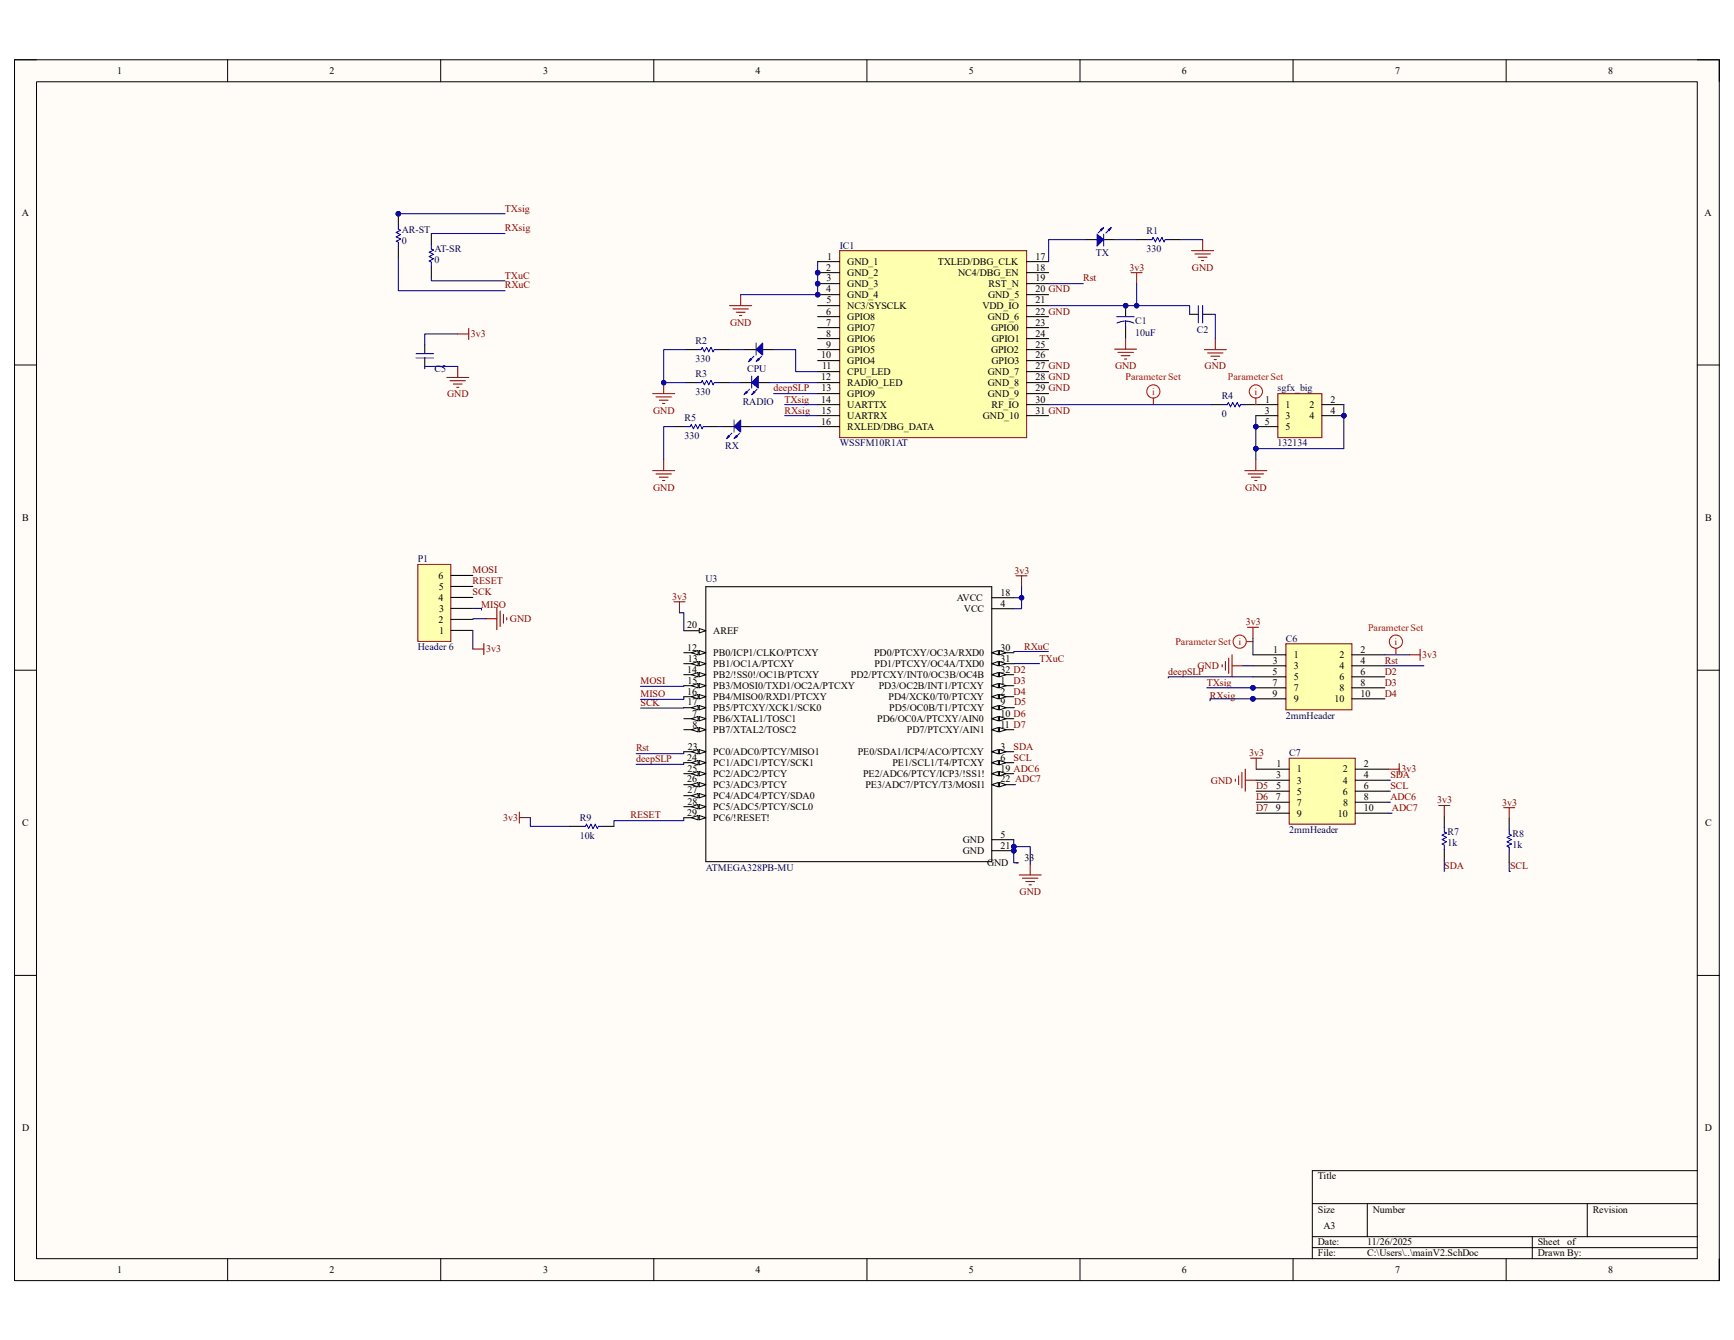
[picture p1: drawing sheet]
<svg xmlns="http://www.w3.org/2000/svg" width="279mm" height="216mm" viewBox="0 0 279 216" stroke-linecap="round" stroke-linejoin="round" font-family="sans-serif">
<path d="M2.3 9.6h274.7v196.7h-274.7z" fill-rule="evenodd" fill="#fffcf8"/>
<path d="M2.3 9.6h274.7v196.7h-274.7z" fill="none" stroke="#000" stroke-width=".16"/>
<path d="M5.9 13.2h267.6v189.6h-267.6z" fill-rule="evenodd" fill="#fffcf8"/>
<g fill="none" stroke="#000" stroke-width=".16">
<path d="M2.3 9.6h3.6M5.9 13.2h267.6v189.6h-267.6zM36.7 9.6v3.6M71 9.6v3.6M105.3 9.6v3.6M139.7 9.6v3.6M174 9.6v3.6M208.4 9.6v3.6M242.7 9.6v3.6M273.5 9.6h3.5v3.6M2.3 58.8h3.6M273.5 58.8h3.5"/>
<path d="M2.3 108h3.6M273.5 108h3.5M2.3 157.2h3.6M273.5 157.2h3.5M211.5 193.9h62M211.5 199.3h62M220.3 193.9v5.4M246.9 199.3v3.5M255.8 193.9v5.4M273.5 188.6h-62v14.2M36.7 202.8v3.5M71 202.8v3.5"/>
<path d="M105.3 202.8v3.5M139.7 202.8v3.5M174 202.8v3.5M208.4 202.8v3.5M211.5 201h62M242.7 202.8v3.5M277 202.8v3.5"/>
</g>
<circle cx="131.7" cy="43.9" r=".35" fill="#000080"/>
<circle cx="131.7" cy="43.9" r=".35" fill="none" stroke="#000080" stroke-width=".16"/>
<circle cx="131.7" cy="45.7" r=".35" fill="#000080"/>
<circle cx="131.7" cy="45.7" r=".35" fill="none" stroke="#000080" stroke-width=".16"/>
<circle cx="131.7" cy="47.5" r=".35" fill="#000080"/>
<circle cx="131.7" cy="47.5" r=".35" fill="none" stroke="#000080" stroke-width=".16"/>
<path d="M135.3 40.4h30.1v30.1h-30.1z" fill-rule="evenodd" fill="#ffffb0"/>
<path d="M135.3 40.4h30.1v30.1h-30.1z" fill="none" stroke="#800000" stroke-width=".17"/>
<path d="M131.7 42.2h3.6M131.7 43.9h3.6" fill="none" stroke="#000" stroke-width=".17"/>
<circle cx="131.7" cy="43.9" r=".35" fill="#000080"/>
<circle cx="131.7" cy="43.9" r=".35" fill="none" stroke="#000080" stroke-width=".16"/>
<path d="M131.7 45.7h3.6" fill="none" stroke="#000" stroke-width=".17"/>
<circle cx="131.7" cy="45.7" r=".35" fill="#000080"/>
<circle cx="131.7" cy="45.7" r=".35" fill="none" stroke="#000080" stroke-width=".16"/>
<path d="M131.7 47.5h3.6" fill="none" stroke="#000" stroke-width=".17"/>
<circle cx="131.7" cy="47.5" r=".35" fill="#000080"/>
<circle cx="131.7" cy="47.5" r=".35" fill="none" stroke="#000080" stroke-width=".16"/>
<g fill="none" stroke="#000" stroke-width=".17">
<path d="M131.7 49.2h3.6M131.7 51h3.6M131.7 52.8h3.6M131.7 54.6h3.6M131.7 56.3h3.6M131.7 58.1h3.6M131.7 59.9h3.6M165.4 49.2h3.6M165.4 51h3.6M165.4 52.8h3.6M165.4 54.6h3.6M165.4 56.3h3.6"/>
<path d="M165.4 58.1h3.6M165.4 59.9h3.6M165.4 42.2h3.6M165.4 43.9h3.6M165.4 45.7h3.6M165.4 47.5h3.6M131.7 61.6h3.6M131.7 63.4h3.6M131.7 65.2h3.6M131.7 67h3.6M131.7 68.7h3.6M165.4 61.6h3.6"/>
<path d="M165.4 63.4h3.6M165.4 65.2h3.6M165.4 67h3.6"/>
</g>
<path d="M117.6 49.2h3.5M118.1 49.8h2.5M118.6 50.3h1.5M119.2 50.8h.3M119.3 47.5v1.7" fill="none" stroke="#800000" stroke-width=".17"/>
<circle cx="202.4" cy="68.7" r=".35" fill="#000080"/>
<circle cx="202.4" cy="68.7" r=".35" fill="none" stroke="#000080" stroke-width=".16"/>
<circle cx="216.5" cy="67" r=".35" fill="#000080"/>
<circle cx="216.5" cy="67" r=".35" fill="none" stroke="#000080" stroke-width=".16"/>
<path d="M205.9 63.4h7.1v7.1h-7.1z" fill-rule="evenodd" fill="#ffffb0"/>
<path d="M205.9 63.4h7.1v7.1h-7.1z" fill="none" stroke="#800000" stroke-width=".17"/>
<path d="M202.4 65.2h3.5M202.4 67h3.5M202.4 68.7h3.5" fill="none" stroke="#000" stroke-width=".17"/>
<circle cx="202.4" cy="68.7" r=".35" fill="#000080"/>
<circle cx="202.4" cy="68.7" r=".35" fill="none" stroke="#000080" stroke-width=".16"/>
<path d="M213 65.2h3.5M213 67h3.5" fill="none" stroke="#000" stroke-width=".17"/>
<circle cx="216.5" cy="67" r=".35" fill="#000080"/>
<circle cx="216.5" cy="67" r=".35" fill="none" stroke="#000080" stroke-width=".16"/>
<path d="M182.3 43.9h1.7M183.1 43.9v1.8M200.6 75.8h3.5M201.1 76.4h2.5M201.6 76.9h1.5M202.2 77.4h.3M202.4 74.1v1.7" fill="none" stroke="#800000" stroke-width=".17"/>
<path d="M195.3 65.2h1.7M200.6 65.2h1.8" fill="none" stroke="#000" stroke-width=".17"/>
<path d="M197 65.2h.7l.2-.4 .4 .8 .3-.8 .4 .8 .3-.8 .4 .8 .2-.4h.7" fill="none" stroke="#00f" stroke-width=".17"/>
<circle cx="181.4" cy="49.2" r=".35" fill="#000080"/>
<circle cx="181.4" cy="49.2" r=".35" fill="none" stroke="#000080" stroke-width=".16"/>
<path d="M181.4 49.2v1.8M181.4 52.7v1.8" fill="none" stroke="#000" stroke-width=".17"/>
<circle cx="181.4" cy="49.2" r=".35" fill="#000080"/>
<circle cx="181.4" cy="49.2" r=".35" fill="none" stroke="#000080" stroke-width=".16"/>
<path d="M179.9 51h2.9M180 52.1a2.81 2.81 0 0 1 2.7 0M181.4 51.7v1M193.1 49.2v2.8M193.8 49.2v2.8" fill="none" stroke="#00f" stroke-width=".17"/>
<path d="M175 38.6h1.8M177.8 38.6h1.8M191.7 50.6h1.4M193.8 50.6h1.4" fill="none" stroke="#000" stroke-width=".17"/>
<path d="M179.6 56.3h3.5M180.1 56.8h2.5M180.7 57.3h1.4M181.2 57.8h.3M181.4 54.5v1.8M194.1 56.3h3.5M194.6 56.9h2.5M195.1 57.4h1.4M195.6 57.9h.4M195.8 54.6v1.7" fill="none" stroke="#800000" stroke-width=".17"/>
<path d="M176.8 37.7l1 .9-1 1.1z" fill="#00f"/>
<path d="M176.8 37.7l1 .9-1 1.1zM177.5 37l-.6 .5M178.5 37.2l-.3 .3" fill="none" stroke="#00f" stroke-width=".17"/>
<path d="M178.5 37l.6-.3-.4 .5z" fill="#00f"/>
<path d="M178.5 37l.6-.3-.4 .5z" fill="none" stroke="#00f" stroke-width=".17"/>
<path d="M177.3 37l.5-.3-.3 .5z" fill="#00f"/>
<path d="M177.3 37l.5-.3-.3 .5zM177.8 37.7v2M184.9 38.6h.7l.2-.3 .4 .7 .3-.7 .4 .7 .3-.7 .4 .7 .1-.4h.8M112.3 56.3h.7l.1-.3 .4 .7 .4-.7 .3 .7 .4-.7 .3 .7 .2-.4h.7M110.5 68.7h.7l.2-.3 .3 .7 .4-.7 .3 .7 .4-.7 .3 .7 .2-.4h.7M112.3 61.6h.7l.1-.3 .4 .7 .4-.7 .3 .7 .4-.7 .3 .7 .2-.4h.7" fill="none" stroke="#00f" stroke-width=".17"/>
<path d="M183.1 38.6h1.8M188.5 38.6h1.7M110.5 56.3h1.8M115.8 56.3h1.8M108.7 68.7h1.8M110.5 61.6h1.8M114 68.7h1.8M115.8 61.6h1.8" fill="none" stroke="#000" stroke-width=".17"/>
<g fill="none" stroke="#800000" stroke-width=".17">
<path d="M193.8 38.6v1.8M192 40.4h3.5M192.5 40.9h2.5M193.1 41.4h1.4M193.6 42h.4M105.2 75.8h3.5M105.2 63.4h3.5M105.7 76.4h2.5M105.7 63.9h2.5M106.2 76.9h1.4M106.2 64.5h1.4M106.8 77.4h.3"/>
<path d="M106.8 65h.3M106.9 61.6v1.8M106.9 74.1v1.7"/>
</g>
<circle cx="106.9" cy="61.6" r=".35" fill="#000080"/>
<circle cx="106.9" cy="61.6" r=".35" fill="none" stroke="#000080" stroke-width=".16"/>
<path d="M120.1 56.3h1.7M122.9 56.3h1.8" fill="none" stroke="#000" stroke-width=".17"/>
<path d="M121.8 56.3l1.1-1v1.9z" fill="#00f"/>
<path d="M121.5 57.4l-.4 .3M121.8 56.3l1.1-1v1.9zM122.7 57.4l-.5 .5" fill="none" stroke="#00f" stroke-width=".17"/>
<path d="M120.9 57.7l.2 .2-.5 .4z" fill="#00f"/>
<path d="M120.9 57.7l.2 .2-.5 .4z" fill="none" stroke="#00f" stroke-width=".17"/>
<path d="M122.2 57.7l.2 .2-.6 .4z" fill="#00f"/>
<path d="M121.8 55.3v1.9M122.2 57.7l.2 .2-.6 .4z" fill="none" stroke="#00f" stroke-width=".17"/>
<path d="M119.3 61.6h1.8M122.2 61.6h1.8" fill="none" stroke="#000" stroke-width=".17"/>
<path d="M122.2 60.6v1.9l-1.1-.9z" fill="#00f"/>
<path d="M120.8 62.7l-.4 .4M122 62.7l-.5 .5M122.2 60.6v1.9l-1.1-.9z" fill="none" stroke="#00f" stroke-width=".17"/>
<path d="M120.2 63.1l.2 .1-.5 .4z" fill="#00f"/>
<path d="M120.2 63.1l.2 .1-.5 .4z" fill="none" stroke="#00f" stroke-width=".17"/>
<path d="M121.5 63.1l.2 .1-.6 .4z" fill="#00f"/>
<path d="M121.1 60.6v1.9M121.5 63.1l.2 .1-.6 .4z" fill="none" stroke="#00f" stroke-width=".17"/>
<path d="M116.5 68.7h1.8M119.3 68.7h1.8" fill="none" stroke="#000" stroke-width=".17"/>
<path d="M118.3 68.7l1-1v1.9z" fill="#00f"/>
<path d="M117.9 69.8l-.3 .4M118.3 68.7l1-1v1.9zM119.2 69.8l-.6 .5" fill="none" stroke="#00f" stroke-width=".17"/>
<path d="M117.4 70.2l.2 .1-.6 .4z" fill="#00f"/>
<path d="M117.4 70.2l.2 .1-.6 .4z" fill="none" stroke="#00f" stroke-width=".17"/>
<path d="M118.6 70.2l.2 .1-.5 .4z" fill="#00f"/>
<path d="M67 57h2.8M67 57.7h2.8M118.3 67.7v1.9M118.6 70.2l.2 .1-.5 .4z" fill="none" stroke="#00f" stroke-width=".17"/>
<path d="M68.4 55.6v1.4M68.4 57.7v1.4" fill="none" stroke="#000" stroke-width=".17"/>
<g fill="none" stroke="#800000" stroke-width=".17">
<path d="M73.8 53.8h1.7M73.8 59v1.8M75.5 52.9v1.8M72 60.8h3.5M72.5 61.3h2.5M73 61.9h1.5M73.6 62.4h.3M78.3 99.7h1.8M80.1 97.9v3.6M80.6 98.5v2.4M81.1 99v1.4M81.7 99.5v.4"/>
<path d="M163.7 92.8h1.8M164.6 92.8v1.7M76.2 104.6h1.8M78 103.7v1.8M196.9 107.1v.4M197.5 106.6v1.4M198 106v2.5M198.5 105.5v3.6M198.5 107.3h1.8M166 139.2v1.8M164.2 141h3.6M164.8 141.5h2.4"/>
<path d="M165.3 142h1.4M165.8 142.6h.4"/>
</g>
<g fill="none" stroke="#f00" stroke-width=".17">
<path d="M185.8 64.1v1.1M202.4 64.1v1.1"/>
<circle cx="185.8" cy="63.1" r="1.06"/>
<circle cx="202.4" cy="63.1" r="1.06"/>
</g>
<circle cx="163.3" cy="137.1" r=".35" fill="#000080"/>
<circle cx="163.3" cy="137.1" r=".35" fill="none" stroke="#000080" stroke-width=".16"/>
<path d="M113.7 94.5h46.1v44.3h-46.1zM159.8 137.1h3.5" fill="none" stroke="#000" stroke-width=".17"/>
<circle cx="163.3" cy="137.1" r=".35" fill="#000080"/>
<circle cx="163.3" cy="137.1" r=".35" fill="none" stroke="#000080" stroke-width=".16"/>
<path d="M159.8 135.3h3.5M159.8 126.4h3.5" fill="none" stroke="#000" stroke-width=".17"/>
<path d="M159.8 126.4l1.1-.3v.7z" fill="#f8fcff"/>
<path d="M159.8 126.4l1.1-.3v.7z" fill="none" stroke="#000" stroke-width=".16"/>
<path d="M161 126.1l1.1 .3-1.1 .4z" fill="#f8fcff"/>
<path d="M161 126.1l1.1 .3-1.1 .4z" fill="none" stroke="#000" stroke-width=".16"/>
<path d="M159.8 124.7h3.5" fill="none" stroke="#000" stroke-width=".17"/>
<path d="M159.8 124.7l1.1-.4v.7z" fill="#f8fcff"/>
<path d="M159.8 124.7l1.1-.4v.7z" fill="none" stroke="#000" stroke-width=".16"/>
<path d="M161 124.3l1.1 .4-1.1 .3z" fill="#f8fcff"/>
<path d="M161 124.3l1.1 .4-1.1 .3z" fill="none" stroke="#000" stroke-width=".16"/>
<path d="M159.8 122.9h3.5" fill="none" stroke="#000" stroke-width=".17"/>
<path d="M159.8 122.9l1.1-.4v.7z" fill="#f8fcff"/>
<path d="M159.8 122.9l1.1-.4v.7z" fill="none" stroke="#000" stroke-width=".16"/>
<path d="M161 122.5l1.1 .4-1.1 .3z" fill="#f8fcff"/>
<path d="M161 122.5l1.1 .4-1.1 .3z" fill="none" stroke="#000" stroke-width=".16"/>
<path d="M159.8 121.1h3.5" fill="none" stroke="#000" stroke-width=".17"/>
<path d="M159.8 121.1l1.1-.3v.7z" fill="#f8fcff"/>
<path d="M159.8 121.1l1.1-.3v.7z" fill="none" stroke="#000" stroke-width=".16"/>
<path d="M161 120.8l1.1 .3-1.1 .4z" fill="#f8fcff"/>
<path d="M161 120.8l1.1 .3-1.1 .4z" fill="none" stroke="#000" stroke-width=".16"/>
<path d="M159.8 117.6h3.5" fill="none" stroke="#000" stroke-width=".17"/>
<path d="M159.8 117.6l1.1-.4v.7z" fill="#f8fcff"/>
<path d="M159.8 117.6l1.1-.4v.7z" fill="none" stroke="#000" stroke-width=".16"/>
<path d="M161 117.2l1.1 .4-1.1 .3z" fill="#f8fcff"/>
<path d="M161 117.2l1.1 .4-1.1 .3z" fill="none" stroke="#000" stroke-width=".16"/>
<path d="M159.8 115.8h3.5" fill="none" stroke="#000" stroke-width=".17"/>
<path d="M159.8 115.8l1.1-.4v.8z" fill="#f8fcff"/>
<path d="M159.8 115.8l1.1-.4v.8z" fill="none" stroke="#000" stroke-width=".16"/>
<path d="M161 115.4l1.1 .4-1.1 .4z" fill="#f8fcff"/>
<path d="M161 115.4l1.1 .4-1.1 .4z" fill="none" stroke="#000" stroke-width=".16"/>
<path d="M159.8 114h3.5" fill="none" stroke="#000" stroke-width=".17"/>
<path d="M159.8 114l1.1-.3v.7z" fill="#f8fcff"/>
<path d="M159.8 114l1.1-.3v.7z" fill="none" stroke="#000" stroke-width=".16"/>
<path d="M161 113.7l1.1 .3-1.1 .4z" fill="#f8fcff"/>
<path d="M161 113.7l1.1 .3-1.1 .4z" fill="none" stroke="#000" stroke-width=".16"/>
<path d="M159.8 112.3h3.5" fill="none" stroke="#000" stroke-width=".17"/>
<path d="M159.8 112.3l1.1-.4v.7z" fill="#f8fcff"/>
<path d="M159.8 112.3l1.1-.4v.7z" fill="none" stroke="#000" stroke-width=".16"/>
<path d="M161 111.9l1.1 .4-1.1 .3z" fill="#f8fcff"/>
<path d="M161 111.9l1.1 .4-1.1 .3z" fill="none" stroke="#000" stroke-width=".16"/>
<path d="M159.8 110.5h3.5" fill="none" stroke="#000" stroke-width=".17"/>
<path d="M159.8 110.5l1.1-.4v.7z" fill="#f8fcff"/>
<path d="M159.8 110.5l1.1-.4v.7z" fill="none" stroke="#000" stroke-width=".16"/>
<path d="M161 110.1l1.1 .4-1.1 .3z" fill="#f8fcff"/>
<path d="M161 110.1l1.1 .4-1.1 .3z" fill="none" stroke="#000" stroke-width=".16"/>
<path d="M159.8 108.7h3.5" fill="none" stroke="#000" stroke-width=".17"/>
<path d="M159.8 108.7l1.1-.3v.7z" fill="#f8fcff"/>
<path d="M159.8 108.7l1.1-.3v.7z" fill="none" stroke="#000" stroke-width=".16"/>
<path d="M161 108.4l1.1 .3-1.1 .4z" fill="#f8fcff"/>
<path d="M161 108.4l1.1 .3-1.1 .4z" fill="none" stroke="#000" stroke-width=".16"/>
<path d="M159.8 106.9h3.5" fill="none" stroke="#000" stroke-width=".17"/>
<path d="M159.8 106.9l1.1-.3v.7z" fill="#f8fcff"/>
<path d="M159.8 106.9l1.1-.3v.7z" fill="none" stroke="#000" stroke-width=".16"/>
<path d="M161 106.6l1.1 .3-1.1 .4z" fill="#f8fcff"/>
<path d="M161 106.6l1.1 .3-1.1 .4z" fill="none" stroke="#000" stroke-width=".16"/>
<path d="M159.8 105.2h3.5" fill="none" stroke="#000" stroke-width=".17"/>
<path d="M159.8 105.2l1.1-.4v.7z" fill="#f8fcff"/>
<path d="M159.8 105.2l1.1-.4v.7z" fill="none" stroke="#000" stroke-width=".16"/>
<path d="M161 104.8l1.1 .4-1.1 .3z" fill="#f8fcff"/>
<path d="M161 104.8l1.1 .4-1.1 .3z" fill="none" stroke="#000" stroke-width=".16"/>
<path d="M159.8 98.1h3.5M159.8 96.3h3.5M110.2 131.7h3.5" fill="none" stroke="#000" stroke-width=".17"/>
<path d="M112.7 131.4l1 .3-1 .4z" fill="#f8fcff"/>
<path d="M112.7 131.4l1 .3-1 .4z" fill="none" stroke="#000" stroke-width=".16"/>
<path d="M111.4 131.7l1.1-.3v.7z" fill="#f8fcff"/>
<path d="M111.4 131.7l1.1-.3v.7z" fill="none" stroke="#000" stroke-width=".16"/>
<path d="M110.2 130h3.5" fill="none" stroke="#000" stroke-width=".17"/>
<path d="M112.7 129.6l1 .4-1 .3z" fill="#f8fcff"/>
<path d="M112.7 129.6l1 .4-1 .3z" fill="none" stroke="#000" stroke-width=".16"/>
<path d="M111.4 130l1.1-.4v.7z" fill="#f8fcff"/>
<path d="M111.4 130l1.1-.4v.7z" fill="none" stroke="#000" stroke-width=".16"/>
<path d="M110.2 128.2h3.5" fill="none" stroke="#000" stroke-width=".17"/>
<path d="M112.7 127.8l1 .4-1 .4z" fill="#f8fcff"/>
<path d="M112.7 127.8l1 .4-1 .4z" fill="none" stroke="#000" stroke-width=".16"/>
<path d="M111.4 128.2l1.1-.4v.8z" fill="#f8fcff"/>
<path d="M111.4 128.2l1.1-.4v.8z" fill="none" stroke="#000" stroke-width=".16"/>
<path d="M110.2 126.4h3.5" fill="none" stroke="#000" stroke-width=".17"/>
<path d="M112.7 126.1l1 .3-1 .4z" fill="#f8fcff"/>
<path d="M112.7 126.1l1 .3-1 .4z" fill="none" stroke="#000" stroke-width=".16"/>
<path d="M111.4 126.4l1.1-.3v.7z" fill="#f8fcff"/>
<path d="M111.4 126.4l1.1-.3v.7z" fill="none" stroke="#000" stroke-width=".16"/>
<path d="M110.2 124.7h3.5" fill="none" stroke="#000" stroke-width=".17"/>
<path d="M112.7 124.3l1 .4-1 .3z" fill="#f8fcff"/>
<path d="M112.7 124.3l1 .4-1 .3z" fill="none" stroke="#000" stroke-width=".16"/>
<path d="M111.4 124.7l1.1-.4v.7z" fill="#f8fcff"/>
<path d="M111.4 124.7l1.1-.4v.7z" fill="none" stroke="#000" stroke-width=".16"/>
<path d="M110.2 122.9h3.5" fill="none" stroke="#000" stroke-width=".17"/>
<path d="M112.7 122.5l1 .4-1 .3z" fill="#f8fcff"/>
<path d="M112.7 122.5l1 .4-1 .3z" fill="none" stroke="#000" stroke-width=".16"/>
<path d="M111.4 122.9l1.1-.4v.7z" fill="#f8fcff"/>
<path d="M111.4 122.9l1.1-.4v.7z" fill="none" stroke="#000" stroke-width=".16"/>
<path d="M110.2 121.1h3.5" fill="none" stroke="#000" stroke-width=".17"/>
<path d="M112.7 120.8l1 .3-1 .4z" fill="#f8fcff"/>
<path d="M112.7 120.8l1 .3-1 .4z" fill="none" stroke="#000" stroke-width=".16"/>
<path d="M111.4 121.1l1.1-.3v.7z" fill="#f8fcff"/>
<path d="M111.4 121.1l1.1-.3v.7z" fill="none" stroke="#000" stroke-width=".16"/>
<path d="M110.2 117.6h3.5" fill="none" stroke="#000" stroke-width=".17"/>
<path d="M112.7 117.2l1 .4-1 .3z" fill="#f8fcff"/>
<path d="M112.7 117.2l1 .4-1 .3z" fill="none" stroke="#000" stroke-width=".16"/>
<path d="M111.4 117.6l1.1-.4v.7z" fill="#f8fcff"/>
<path d="M111.4 117.6l1.1-.4v.7z" fill="none" stroke="#000" stroke-width=".16"/>
<path d="M110.2 115.8h3.5" fill="none" stroke="#000" stroke-width=".17"/>
<path d="M112.7 115.4l1 .4-1 .4z" fill="#f8fcff"/>
<path d="M112.7 115.4l1 .4-1 .4z" fill="none" stroke="#000" stroke-width=".16"/>
<path d="M111.4 115.8l1.1-.4v.8z" fill="#f8fcff"/>
<path d="M111.4 115.8l1.1-.4v.8z" fill="none" stroke="#000" stroke-width=".16"/>
<path d="M110.2 114h3.5" fill="none" stroke="#000" stroke-width=".17"/>
<path d="M112.7 113.7l1 .3-1 .4z" fill="#f8fcff"/>
<path d="M112.7 113.7l1 .3-1 .4z" fill="none" stroke="#000" stroke-width=".16"/>
<path d="M111.4 114l1.1-.3v.7z" fill="#f8fcff"/>
<path d="M111.4 114l1.1-.3v.7z" fill="none" stroke="#000" stroke-width=".16"/>
<path d="M110.2 112.3h3.5" fill="none" stroke="#000" stroke-width=".17"/>
<path d="M112.7 111.9l1 .4-1 .3z" fill="#f8fcff"/>
<path d="M112.7 111.9l1 .4-1 .3z" fill="none" stroke="#000" stroke-width=".16"/>
<path d="M111.4 112.3l1.1-.4v.7z" fill="#f8fcff"/>
<path d="M111.4 112.3l1.1-.4v.7z" fill="none" stroke="#000" stroke-width=".16"/>
<path d="M110.2 110.5h3.5" fill="none" stroke="#000" stroke-width=".17"/>
<path d="M112.7 110.1l1 .4-1 .3z" fill="#f8fcff"/>
<path d="M112.7 110.1l1 .4-1 .3z" fill="none" stroke="#000" stroke-width=".16"/>
<path d="M111.4 110.5l1.1-.4v.7z" fill="#f8fcff"/>
<path d="M111.4 110.5l1.1-.4v.7z" fill="none" stroke="#000" stroke-width=".16"/>
<path d="M110.2 108.7h3.5" fill="none" stroke="#000" stroke-width=".17"/>
<path d="M112.7 108.4l1 .3-1 .4z" fill="#f8fcff"/>
<path d="M112.7 108.4l1 .3-1 .4z" fill="none" stroke="#000" stroke-width=".16"/>
<path d="M111.4 108.7l1.1-.3v.7z" fill="#f8fcff"/>
<path d="M111.4 108.7l1.1-.3v.7z" fill="none" stroke="#000" stroke-width=".16"/>
<path d="M110.2 106.9h3.5" fill="none" stroke="#000" stroke-width=".17"/>
<path d="M112.7 106.6l1 .3-1 .4z" fill="#f8fcff"/>
<path d="M112.7 106.6l1 .3-1 .4z" fill="none" stroke="#000" stroke-width=".16"/>
<path d="M111.4 106.9l1.1-.3v.7z" fill="#f8fcff"/>
<path d="M111.4 106.9l1.1-.3v.7z" fill="none" stroke="#000" stroke-width=".16"/>
<path d="M110.2 105.2h3.5" fill="none" stroke="#000" stroke-width=".17"/>
<path d="M112.7 104.8l1 .4-1 .3z" fill="#f8fcff"/>
<path d="M112.7 104.8l1 .4-1 .3z" fill="none" stroke="#000" stroke-width=".16"/>
<path d="M111.4 105.2l1.1-.4v.7z" fill="#f8fcff"/>
<path d="M111.4 105.2l1.1-.4v.7z" fill="none" stroke="#000" stroke-width=".16"/>
<path d="M110.2 101.6h3.5" fill="none" stroke="#000" stroke-width=".17"/>
<path d="M112.7 101.3l1 .3-1 .4z" fill="#f8fcff"/>
<path d="M112.7 101.3l1 .3-1 .4z" fill="none" stroke="#000" stroke-width=".16"/>
<path d="M163.7 139h.3" fill="none" stroke="#000" stroke-width=".17"/>
<path d="M108.6 97h1.8M109.5 97v1.7" fill="none" stroke="#800000" stroke-width=".17"/>
<path d="M67.3 90.9h5.3v12.4h-5.3z" fill-rule="evenodd" fill="#ffffb0"/>
<path d="M67.3 90.9h5.3v12.4h-5.3z" fill="none" stroke="#800000" stroke-width=".16"/>
<path d="M72.6 99.8h3.6M72.6 98h3.6M72.6 96.3h3.6M72.6 94.5h3.6M72.6 92.7h3.6M72.6 101.6h3.6" fill="none" stroke="#000" stroke-width=".17"/>
<circle cx="201.9" cy="110.8" r=".35" fill="#000080"/>
<circle cx="201.9" cy="110.8" r=".35" fill="none" stroke="#000080" stroke-width=".16"/>
<circle cx="201.9" cy="112.6" r=".35" fill="#000080"/>
<circle cx="201.9" cy="112.6" r=".35" fill="none" stroke="#000080" stroke-width=".16"/>
<path d="M207.2 103.7h10.6v10.7h-10.6z" fill-rule="evenodd" fill="#ffffb0"/>
<path d="M207.2 103.7h10.6v10.7h-10.6z" fill="none" stroke="#800000" stroke-width=".16"/>
<path d="M201.9 105.5h5.3M201.9 107.3h5.3M201.9 109.1h5.3M201.9 110.8h5.3M217.8 105.5h5.3M217.8 107.3h5.3M217.8 109.1h5.3" fill="none" stroke="#000" stroke-width=".17"/>
<circle cx="201.9" cy="110.8" r=".35" fill="#000080"/>
<circle cx="201.9" cy="110.8" r=".35" fill="none" stroke="#000080" stroke-width=".16"/>
<path d="M201.9 112.6h5.3M217.8 110.8h5.3" fill="none" stroke="#000" stroke-width=".17"/>
<circle cx="201.9" cy="112.6" r=".35" fill="#000080"/>
<circle cx="201.9" cy="112.6" r=".35" fill="none" stroke="#000080" stroke-width=".16"/>
<path d="M217.8 112.6h5.3" fill="none" stroke="#000" stroke-width=".17"/>
<path d="M201 101.1h1.8M201.9 101.1v1.7M227.1 105.5h1.7M228.8 104.6v1.8" fill="none" stroke="#800000" stroke-width=".17"/>
<path d="M207.7 122.2h10.7v10.6h-10.7z" fill-rule="evenodd" fill="#ffffb0"/>
<path d="M207.7 122.2h10.7v10.6h-10.7z" fill="none" stroke="#800000" stroke-width=".16"/>
<path d="M202.4 123.9h5.3M202.4 125.7h5.3M202.4 127.5h5.3M202.4 129.3h5.3M202.4 131h5.3M218.4 123.9h5.3M218.4 125.7h5.3M218.4 127.5h5.3M218.4 129.3h5.3M218.4 131h5.3" fill="none" stroke="#000" stroke-width=".17"/>
<path d="M199.1 125.5v.4M199.6 125v1.4M200.1 124.5v2.4M200.6 123.9v3.6M200.6 125.7h1.8M201.5 122.2h1.8M202.4 122.2v1.7M223.7 123.9h1.8M225.5 123v1.8" fill="none" stroke="#800000" stroke-width=".17"/>
<circle cx="64.2" cy="34.4" r=".35" fill="#000080"/>
<circle cx="64.2" cy="34.4" r=".35" fill="none" stroke="#000080" stroke-width=".16"/>
<path d="M64.2 34.4v1.8M64.2 39.8v1.7" fill="none" stroke="#000" stroke-width=".17"/>
<circle cx="64.2" cy="34.4" r=".35" fill="#000080"/>
<circle cx="64.2" cy="34.4" r=".35" fill="none" stroke="#000080" stroke-width=".16"/>
<path d="M64.2 36.2v.7l.3 .2-.7 .3 .7 .4-.7 .4 .7 .3-.7 .4 .4 .1v.8M69.5 39.4v.7l.4 .2-.8 .3 .8 .4-.8 .3 .8 .4-.8 .4 .4 .1v.7M93.6 133.1h.7l.2-.3 .3 .7 .4-.7 .4 .7 .3-.7 .4 .7 .1-.4h.7M232.7 133.3v.7l.4 .2-.7 .4 .7 .3-.7 .4 .7 .3-.7 .4 .3 .2v.7M243.2 133.7v.7l.3 .2-.7 .3 .7 .4-.7 .3 .7 .4-.7 .3 .4 .2v.7" fill="none" stroke="#00f" stroke-width=".17"/>
<path d="M69.5 37.6v1.8M69.5 42.9v1.8M91.8 133.1h1.8M97.1 133.1h1.8M232.7 131.6v1.7M232.7 136.9v1.7M243.2 131.9v1.8M243.2 137.2v1.8" fill="none" stroke="#000" stroke-width=".17"/>
<g fill="none" stroke="#f00" stroke-width=".17">
<path d="M200.8 103.4h1.1M224.9 104.4v1.1"/>
<circle cx="199.8" cy="103.4" r="1.06"/>
<circle cx="224.9" cy="103.4" r="1.06"/>
</g>
<path d="M83.7 130.8v1.8M83.7 131.7h1.8M231.8 129.8h1.8M232.7 129.8v1.8M242.3 130.1h1.8M243.2 130.1v1.8" fill="none" stroke="#800000" stroke-width=".17"/>
<path d="M131.7 42.2v5.3h-12.4" fill="none" stroke="#000080" stroke-width=".17"/>
<circle cx="131.7" cy="47.5" r=".35" fill="#000080"/>
<circle cx="131.7" cy="47.5" r=".35" fill="none" stroke="#000080" stroke-width=".16"/>
<circle cx="131.7" cy="45.7" r=".35" fill="#000080"/>
<circle cx="131.7" cy="45.7" r=".35" fill="none" stroke="#000080" stroke-width=".16"/>
<circle cx="131.7" cy="43.9" r=".35" fill="#000080"/>
<circle cx="131.7" cy="43.9" r=".35" fill="none" stroke="#000080" stroke-width=".16"/>
<path d="M216.5 65.2v7.1h-14.1" fill="none" stroke="#000080" stroke-width=".17"/>
<circle cx="216.5" cy="67" r=".35" fill="#000080"/>
<circle cx="216.5" cy="67" r=".35" fill="none" stroke="#000080" stroke-width=".16"/>
<circle cx="202.4" cy="72.3" r=".35" fill="#000080"/>
<circle cx="202.4" cy="72.3" r=".35" fill="none" stroke="#000080" stroke-width=".16"/>
<path d="M183.1 45.7v3.5" fill="none" stroke="#000080" stroke-width=".17"/>
<circle cx="183.1" cy="49.2" r=".35" fill="#000080"/>
<circle cx="183.1" cy="49.2" r=".35" fill="none" stroke="#000080" stroke-width=".16"/>
<path d="M175 38.6h-6v3.6M179.6 38.6h3.5M190.2 38.6h3.6M110.5 56.3h-3.6v5.3h3.6M117.6 56.3h2.5M124.7 56.3h3.5v3.6h3.5M195.2 50.6h.6v4M117.6 61.6h1.7M124 61.6h7.7" fill="none" stroke="#000080" stroke-width=".17"/>
<circle cx="106.9" cy="61.6" r=".35" fill="#000080"/>
<circle cx="106.9" cy="61.6" r=".35" fill="none" stroke="#000080" stroke-width=".16"/>
<path d="M169 49.2h22.7v1.4M108.7 68.7h-1.8v5.4M115.8 68.7h.7M121.1 68.7h10.6M126.4 65.2h5.3M126.4 67h5.3" fill="none" stroke="#000080" stroke-width=".17"/>
<circle cx="181.4" cy="49.2" r=".35" fill="#000080"/>
<circle cx="181.4" cy="49.2" r=".35" fill="none" stroke="#000080" stroke-width=".16"/>
<circle cx="183.1" cy="49.2" r=".35" fill="#000080"/>
<circle cx="183.1" cy="49.2" r=".35" fill="none" stroke="#000080" stroke-width=".16"/>
<path d="M124.7 63.4h7M202.4 67v5.3" fill="none" stroke="#000080" stroke-width=".17"/>
<circle cx="202.4" cy="72.3" r=".35" fill="#000080"/>
<circle cx="202.4" cy="72.3" r=".35" fill="none" stroke="#000080" stroke-width=".16"/>
<circle cx="202.4" cy="68.7" r=".35" fill="#000080"/>
<circle cx="202.4" cy="68.7" r=".35" fill="none" stroke="#000080" stroke-width=".16"/>
<path d="M73.8 53.8h-5.4v1.8M73.8 59h-5.4v.4M194.4 110.8h7.6" fill="none" stroke="#000080" stroke-width=".17"/>
<circle cx="201.9" cy="110.8" r=".35" fill="#000080"/>
<circle cx="201.9" cy="110.8" r=".35" fill="none" stroke="#000080" stroke-width=".16"/>
<path d="M202 112.6h-7v.3" fill="none" stroke="#000080" stroke-width=".17"/>
<circle cx="201.9" cy="112.6" r=".35" fill="#000080"/>
<circle cx="201.9" cy="112.6" r=".35" fill="none" stroke="#000080" stroke-width=".16"/>
<path d="M169 45.7h5.6M164.6 94.5v1.8h-1.3M201.9 109.1h-13.7v.1M223.1 107.3h6.3M110.2 122.9v.3h-7.7M110.2 121.1v.3h-7.7" fill="none" stroke="#000080" stroke-width=".17"/>
<circle cx="164.6" cy="96.3" r=".35" fill="#000080"/>
<circle cx="164.6" cy="96.3" r=".35" fill="none" stroke="#000080" stroke-width=".16"/>
<path d="M164.6 96.3v1.8h-1.3" fill="none" stroke="#000080" stroke-width=".17"/>
<circle cx="164.6" cy="96.3" r=".35" fill="#000080"/>
<circle cx="164.6" cy="96.3" r=".35" fill="none" stroke="#000080" stroke-width=".16"/>
<path d="M163.3 136.4h2.7v2.8" fill="none" stroke="#000080" stroke-width=".17"/>
<circle cx="163.3" cy="136.4" r=".35" fill="#000080"/>
<circle cx="163.3" cy="136.4" r=".35" fill="none" stroke="#000080" stroke-width=".16"/>
<g fill="none" stroke="#000080" stroke-width=".17">
<path d="M81.4 34.4h-17.2v.4M76.2 98h1.4v.3M78.3 99.7h-2.1v.1M109.5 98.7h.7v2.9M76.2 101.6v3M110.2 110.5v.1h-7M110.2 112.3v.4h-7M110.2 114l-7 .1M163.4 114h-.1M167.5 106.9h-4.2M168.9 105h-5.6v.2M200.3 107.3h1.6"/>
<path d="M201.9 102.8v2.7M223.1 105.5h4M110.2 131.7v.5h-11.3v.9M163.6 126.4h-.3M223.7 125.7h.3M223.7 127.5h.3M223.7 129.3h.3M224.3 131h-.6"/>
</g>
<circle cx="64.2" cy="34.4" r=".35" fill="#000080"/>
<circle cx="64.2" cy="34.4" r=".35" fill="none" stroke="#000080" stroke-width=".16"/>
<path d="M64.2 41.5v5.3h17.2M69.5 44.7v.5h11.9M163.3 135.3v1.1M232.7 138.6v1.8M243.2 139v1.4h.2" fill="none" stroke="#000080" stroke-width=".17"/>
<circle cx="163.3" cy="136.4" r=".35" fill="#000080"/>
<circle cx="163.3" cy="136.4" r=".35" fill="none" stroke="#000080" stroke-width=".16"/>
<path d="M163.3 136.4v2.6h.7" fill="none" stroke="#000080" stroke-width=".17"/>
<circle cx="163.3" cy="137.1" r=".35" fill="#000080"/>
<circle cx="163.3" cy="137.1" r=".35" fill="none" stroke="#000080" stroke-width=".16"/>
<circle cx="163.3" cy="136.4" r=".35" fill="#000080"/>
<circle cx="163.3" cy="136.4" r=".35" fill="none" stroke="#000080" stroke-width=".16"/>
<path d="M69.5 37.6h11.9M202.4 72.3v1.8M85.5 131.7v1.4h6.3" fill="none" stroke="#000080" stroke-width=".17"/>
<circle cx="202.4" cy="72.3" r=".35" fill="#000080"/>
<circle cx="202.4" cy="72.3" r=".35" fill="none" stroke="#000080" stroke-width=".16"/>
<path d="M169 65.2h26.3" fill="none" stroke="#000080" stroke-width=".17"/>
<g font-size="1.6">
<text x="18.9" y="11.9">1</text>
<text x="53.1" y="11.9">2</text>
<text x="87.5" y="11.9">3</text>
<text x="121.8" y="11.9">4</text>
<text x="156.1" y="11.9">5</text>
<text x="190.4" y="11.9">6</text>
<text x="224.8" y="11.9">7</text>
<text x="259.1" y="11.9">8</text>
<text x="3.5" y="34.8">A</text>
<text x="274.7" y="34.8">A</text>
<text x="133.3" y="41.8">1</text>
<text x="166.8" y="41.8">17</text>
<text x="133.1" y="43.6">2</text>
<text x="133.1" y="47.1">4</text>
<text x="133.2" y="45.3">3</text>
<text x="136.5" y="42.7">GND_1</text>
<text x="136.5" y="44.4">GND_2</text>
<text x="136.5" y="46.2">GND_3</text>
<text x="151.1" y="42.7">TXLED/DBG_CLK</text>
<text x="154.4" y="44.4">NC4/DBG_EN</text>
<text x="159.3" y="46.2">RST_N</text>
<text x="166.8" y="43.6">18</text>
<text x="166.8" y="45.3">19</text>
<text x="166.8" y="47.1">20 GND</text>
<text x="133.1" y="50.7">6</text>
<text x="133.1" y="52.5">7</text>
<text x="133.2" y="48.9">5</text>
<text x="136.5" y="48">GND_4</text>
<text x="136.5" y="49.8">NC3/SYSCLK</text>
<text x="136.5" y="51.6">GPIO8</text>
<text x="136.5" y="53.3">GPIO7</text>
<text x="158.3" y="49.8">VDD_IO</text>
<text x="159.2" y="51.6">GND_6</text>
<text x="159.2" y="48">GND_5</text>
<text x="159.7" y="53.3">GPIO0</text>
<text x="166.8" y="48.9">21</text>
<text x="166.8" y="50.7">22 GND</text>
<text x="166.8" y="52.5">23</text>
<text x="132.3" y="57.7">10</text>
<text x="132.5" y="59.5">11</text>
<text x="133.1" y="54.2">8</text>
<text x="133.1" y="56">9</text>
<text x="136.5" y="55.1">GPIO6</text>
<text x="136.5" y="56.9">GPIO5</text>
<text x="136.5" y="58.6">GPIO4</text>
<text x="159.7" y="56.9">GPIO2</text>
<text x="159.8" y="58.6">GPIO3</text>
<text x="159.8" y="55.1">GPIO1</text>
<text x="166.8" y="54.2">24</text>
<text x="166.8" y="56">25</text>
<text x="166.8" y="57.7">26</text>
<text x="166.8" y="59.5">27 GND</text>
<text x="132.3" y="61.3">12</text>
<text x="132.3" y="64.9">14</text>
<text x="132.4" y="63.1">13</text>
<text x="136.5" y="60.4">CPU_LED</text>
<text x="136.5" y="62.2">RADIO_LED</text>
<text x="136.5" y="64">GPIO9</text>
<text x="136.5" y="65.7">UARTTX</text>
<text x="159.2" y="60.4">GND_7</text>
<text x="159.2" y="62.2">GND_8</text>
<text x="159.2" y="64">GND_9</text>
<text x="159.8" y="65.7">RF_IO</text>
<text x="166.8" y="61.3">28 GND</text>
<text x="166.8" y="63.1">29 GND</text>
<text x="166.8" y="64.9">30</text>
<text x="203.9" y="64.9">1</text>
<text x="207.1" y="65.7">1</text>
<text x="211" y="65.7">2</text>
<text x="214.4" y="64.9">2</text>
<text x="132.3" y="68.4">16</text>
<text x="132.4" y="66.6">15</text>
<text x="136.5" y="67.5">UARTRX</text>
<text x="136.5" y="69.3">RXLED/DBG_DATA</text>
<text x="158.4" y="67.5">GND_10</text>
<text x="166.8" y="66.6">31 GND</text>
<text x="203.8" y="66.6">3</text>
<text x="203.8" y="68.4">5</text>
<text x="207.1" y="67.5">3</text>
<text x="207.1" y="69.3">5</text>
<text x="211" y="67.5">4</text>
<text x="214.4" y="66.6">4</text>
<text x="3.6" y="83.9">B</text>
<text x="274.7" y="83.9">B</text>
<text x="70.7" y="93.3">6</text>
<text x="70.7" y="95">5</text>
<text x="161.2" y="96">18</text>
<text x="70.7" y="100.3">2</text>
<text x="70.7" y="96.8">4</text>
<text x="70.7" y="98.6">3</text>
<text x="110.7" y="101.3">20</text>
<text x="154.2" y="96.9">AVCC</text>
<text x="155.3" y="98.6">VCC</text>
<text x="161.2" y="97.7">4</text>
<text x="70.8" y="102.1">1</text>
<text x="110.7" y="104.8">12</text>
<text x="110.8" y="106.6">13</text>
<text x="114.9" y="107.5">PB1/OC1A/PTCXY</text>
<text x="114.9" y="105.7">PB0/ICP1/CLKO/PTCXY</text>
<text x="114.9" y="102.2">AREF</text>
<text x="140.8" y="105.7">PD0/PTCXY/OC3A/RXD0</text>
<text x="140.9" y="107.5">PD1/PTCXY/OC4A/TXD0</text>
<text x="161.2" y="106.6">31</text>
<text x="161.2" y="104.8">30</text>
<text x="205.1" y="106.9">3</text>
<text x="205.1" y="105.2">1</text>
<text x="208.4" y="106">1</text>
<text x="208.4" y="107.8">3</text>
<text x="215.8" y="107.8">4</text>
<text x="215.9" y="106">2</text>
<text x="219.2" y="105.2">2</text>
<text x="219.2" y="106.9">4</text>
<text x="110.7" y="111.9">16</text>
<text x="110.7" y="108.4">14</text>
<text x="110.8" y="113.7">17</text>
<text x="110.8" y="110.2">15</text>
<text x="114.9" y="112.8">PB4/MISO0/RXD1/PTCXY</text>
<text x="114.9" y="111">PB3/MOSI0/TXD1/OC2A/PTCXY</text>
<text x="114.9" y="109.3">PB2/!SS0!/OC1B/PTCXY</text>
<text x="137.1" y="109.3">PD2/PTCXY/INT0/OC3B/OC4B</text>
<text x="141.6" y="111">PD3/OC2B/INT1/PTCXY</text>
<text x="143.2" y="112.8">PD4/XCK0/T0/PTCXY</text>
<text x="161.2" y="113.7">9</text>
<text x="161.2" y="111.9">2</text>
<text x="161.2" y="110.2">1</text>
<text x="161.2" y="108.4">32 D2</text>
<text x="205" y="110.5">7</text>
<text x="205" y="112.3">9</text>
<text x="205.1" y="108.7">5</text>
<text x="208.4" y="109.6">5</text>
<text x="208.4" y="111.4">7</text>
<text x="208.4" y="113.1">9</text>
<text x="215.1" y="113.1">10</text>
<text x="215.9" y="109.6">6</text>
<text x="215.9" y="111.4">8</text>
<text x="219.2" y="108.7">6</text>
<text x="219.2" y="110.5">8</text>
<text x="219.2" y="112.3">10</text>
<text x="111.5" y="115.4">7</text>
<text x="111.6" y="117.2">8</text>
<text x="114.9" y="118.1">PB7/XTAL2/TOSC2</text>
<text x="114.9" y="116.3">PB6/XTAL1/TOSC1</text>
<text x="114.9" y="114.6">PB5/PTCXY/XCK1/SCK0</text>
<text x="141.4" y="116.3">PD6/OC0A/PTCXY/AIN0</text>
<text x="143.3" y="114.6">PD5/OC0B/T1/PTCXY</text>
<text x="146.1" y="118.1">PD7/PTCXY/AIN1</text>
<text x="161.2" y="117.2">11 D7</text>
<text x="161.2" y="115.4">10 D6</text>
<text x="110.7" y="122.6">24</text>
<text x="110.8" y="124.3">25</text>
<text x="110.8" y="120.8">23</text>
<text x="114.9" y="125.2">PC2/ADC2/PTCY</text>
<text x="114.9" y="123.4">PC1/ADC1/PTCY/SCK1</text>
<text x="114.9" y="121.7">PC0/ADC0/PTCY/MISO1</text>
<text x="138.2" y="121.7">PE0/SDA1/ICP4/ACO/PTCXY</text>
<text x="139.1" y="125.2">PE2/ADC6/PTCY/ICP3/!SS1!</text>
<text x="143.8" y="123.4">PE1/SCL1/T4/PTCXY</text>
<text x="161.2" y="124.3">19 ADC6</text>
<text x="161.2" y="122.6">6</text>
<text x="161.2" y="120.8">3</text>
<text x="205.7" y="125.3">3</text>
<text x="205.7" y="123.6">1</text>
<text x="209" y="124.5">1</text>
<text x="216.4" y="124.5">2</text>
<text x="219.8" y="123.6">2</text>
<text x="219.8" y="125.3">4</text>
<text x="110.7" y="131.4">29</text>
<text x="110.7" y="126.1">26</text>
<text x="110.8" y="129.6">28</text>
<text x="110.8" y="127.8">27</text>
<text x="114.9" y="130.5">PC5/ADC5/PTCY/SCL0</text>
<text x="114.9" y="128.7">PC4/ADC4/PTCY/SDA0</text>
<text x="114.9" y="127">PC3/ADC3/PTCY</text>
<text x="139.4" y="127">PE3/ADC7/PTCY/T3/MOSI1</text>
<text x="161.2" y="126.1">22 ADC7</text>
<text x="205.6" y="128.9">7</text>
<text x="205.6" y="130.7">9</text>
<text x="205.6" y="127.1">5</text>
<text x="209" y="126.2">3</text>
<text x="209" y="128">5</text>
<text x="209" y="129.8">7</text>
<text x="209" y="131.6">9</text>
<text x="215.6" y="131.6">10</text>
<text x="216.4" y="126.2">4</text>
<text x="216.4" y="128">6</text>
<text x="216.4" y="129.8">8</text>
<text x="219.8" y="127.1">6</text>
<text x="219.8" y="128.9">8</text>
<text x="219.8" y="130.7">10</text>
<text x="3.6" y="133.1">C</text>
<text x="114.9" y="132.3">PC6/!RESET!</text>
<text x="155.2" y="137.6">GND</text>
<text x="155.2" y="135.8">GND</text>
<text x="161.2" y="136.7">21</text>
<text x="161.2" y="135">5</text>
<text x="274.7" y="133.1">C</text>
<text x="159" y="139.6">GND</text>
<text x="165.1" y="138.7">33</text>
<text x="3.6" y="182.3">D</text>
<text x="274.7" y="182.3">D</text>
<text x="212.3" y="190">Title</text>
<text x="212.3" y="195.4">Size</text>
<text x="221.2" y="195.4">Number</text>
<text x="256.6" y="195.4">Revision</text>
<text x="212.3" y="200.7">Date:</text>
<text x="212.3" y="202.4">File:</text>
<text x="213.2" y="198">A3</text>
<text x="220.3" y="200.7">11/26/2025</text>
<text x="220.3" y="202.4">C:\Users\..\mainV2.SchDoc</text>
<text x="247.8" y="200.7">Sheet</text>
<text x="247.8" y="202.4">Drawn By:</text>
<text x="252.5" y="200.7">of</text>
<text x="18.9" y="205.1">1</text>
<text x="53.1" y="205.1">2</text>
<text x="87.5" y="205.1">3</text>
<text x="121.8" y="205.1">4</text>
<text x="156.1" y="205.1">5</text>
<text x="190.4" y="205.1">6</text>
<text x="224.8" y="205.1">7</text>
<text x="259.1" y="205.1">8</text>
</g>
<g font-size="1.6" fill="#800000">
<text x="81.4" y="34.1">TXsig</text>
<text x="81.4" y="37.3">RXsig</text>
<text x="81.4" y="46.5">RXuC</text>
<text x="81.4" y="44.9">TXuC</text>
<text x="174.5" y="45.3">Rst</text>
<text x="182" y="43.6">3v3</text>
<text x="192.1" y="43.6">GND</text>
<text x="117.6" y="52.5">GND</text>
<text x="75.9" y="54.4">3v3</text>
<text x="179.7" y="59.4">GND</text>
<text x="194.1" y="59.5">GND</text>
<text x="72.1" y="64">GND</text>
<text x="124.6" y="63.1">deepSLP</text>
<text x="126.4" y="64.9">TXsig</text>
<text x="105.2" y="66.6">GND</text>
<text x="126.4" y="66.6">RXsig</text>
<text x="105.2" y="79">GND</text>
<text x="200.7" y="79">GND</text>
<text x="76.2" y="95.9">SCK</text>
<text x="76.2" y="94.1">RESET</text>
<text x="76.2" y="92.4">MOSI</text>
<text x="163.4" y="92.4">3v3</text>
<text x="77.6" y="98">MISO</text>
<text x="82.2" y="100.2">GND</text>
<text x="108.3" y="96.6">3v3</text>
<text x="200.7" y="100.7">3v3</text>
<text x="78.3" y="105.1">3v3</text>
<text x="165" y="104.6">RXuC</text>
<text x="167.5" y="106.6">TXuC</text>
<text x="193" y="107.8">GND</text>
<text x="223.1" y="106.9">Rst</text>
<text x="229.2" y="106">3v3</text>
<text x="103.2" y="110.2">MOSI</text>
<text x="103.2" y="112.4">MISO</text>
<text x="103.2" y="113.7">SCK</text>
<text x="163.3" y="110.2">D3</text>
<text x="163.3" y="111.9">D4</text>
<text x="163.4" y="113.7">D5</text>
<text x="188.2" y="108.7">deepSLP</text>
<text x="194.4" y="110.5">TXsig</text>
<text x="194.9" y="112.6">RXsig</text>
<text x="223.1" y="110.5">D3</text>
<text x="223.1" y="112.3">D4</text>
<text x="223.1" y="108.7">D2</text>
<text x="102.5" y="122.8">deepSLP</text>
<text x="102.5" y="121.1">Rst</text>
<text x="163.3" y="120.8">SDA</text>
<text x="163.3" y="122.6">SCL</text>
<text x="201.3" y="121.8">3v3</text>
<text x="224" y="125.3">SDA</text>
<text x="225.8" y="124.5">3v3</text>
<text x="101.6" y="131.9">RESET</text>
<text x="195.1" y="126.2">GND</text>
<text x="202.4" y="127.1">D5</text>
<text x="202.4" y="128.9">D6</text>
<text x="202.4" y="130.7">D7</text>
<text x="224" y="127.1">SCL</text>
<text x="224" y="128.9">ADC6</text>
<text x="224.3" y="130.6">ADC7</text>
<text x="231.6" y="129.5">3v3</text>
<text x="242" y="129.8">3v3</text>
<text x="81.1" y="132.3">3v3</text>
<text x="232.7" y="140.1">SDA</text>
<text x="243.3" y="140.1">SCL</text>
<text x="164.3" y="144.2">GND</text>
</g>
<g font-size="1.6" fill="#000080">
<text x="64.7" y="39.2">0</text>
<text x="64.7" y="37.5">AR-ST</text>
<text x="70" y="40.6">AT-SR</text>
<text x="135.3" y="40">IC1</text>
<text x="176.6" y="41.3">TX</text>
<text x="184.7" y="40.6">330</text>
<text x="184.7" y="37.7">R1</text>
<text x="70" y="42.4">0</text>
<text x="182.9" y="52.3">C1</text>
<text x="192.9" y="53.6">C2</text>
<text x="70" y="60">C5</text>
<text x="112.1" y="58.3">330</text>
<text x="112.1" y="55.5">R2</text>
<text x="120.4" y="59.9">CPU</text>
<text x="182.9" y="54.1">10uF</text>
<text x="112.1" y="63.6">330</text>
<text x="112.1" y="60.8">R3</text>
<text x="119.7" y="65.2">RADIO</text>
<text x="196.8" y="64.3">R4</text>
<text x="205.9" y="63.1">sgfx_big</text>
<text x="110.3" y="70.7">330</text>
<text x="110.3" y="67.9">R5</text>
<text x="135.3" y="71.9">WSSFM10R1AT</text>
<text x="196.8" y="67.1">0</text>
<text x="205.9" y="71.9">132134</text>
<text x="116.8" y="72.3">RX</text>
<text x="67.3" y="90.6">P1</text>
<text x="113.7" y="93.7">U3</text>
<text x="67.3" y="104.8">Header 6</text>
<text x="207.2" y="103.4">C6</text>
<text x="207.2" y="115.8">2mmHeader</text>
<text x="207.7" y="121.8">C7</text>
<text x="93.4" y="135.1">10k</text>
<text x="93.4" y="132.3">R9</text>
<text x="207.7" y="134.2">2mmHeader</text>
<text x="233.3" y="136.4">1k</text>
<text x="233.3" y="134.6">R7</text>
<text x="243.7" y="136.7">1k</text>
<text x="243.7" y="134.9">R8</text>
<text x="113.7" y="140.3">ATMEGA328PB-MU</text>
</g>
<g font-size="1.6" fill="#f00">
<text x="181.4" y="61.3">Parameter Set</text>
<text x="185.6" y="63.6">i</text>
<text x="197.9" y="61.3">Parameter Set</text>
<text x="202.1" y="63.6">i</text>
<text x="220.4" y="101.6">Parameter Set</text>
<text x="189.4" y="103.9">Parameter Set</text>
<text x="199.6" y="103.9">i</text>
<text x="224.7" y="103.9">i</text>
</g>
</svg>
